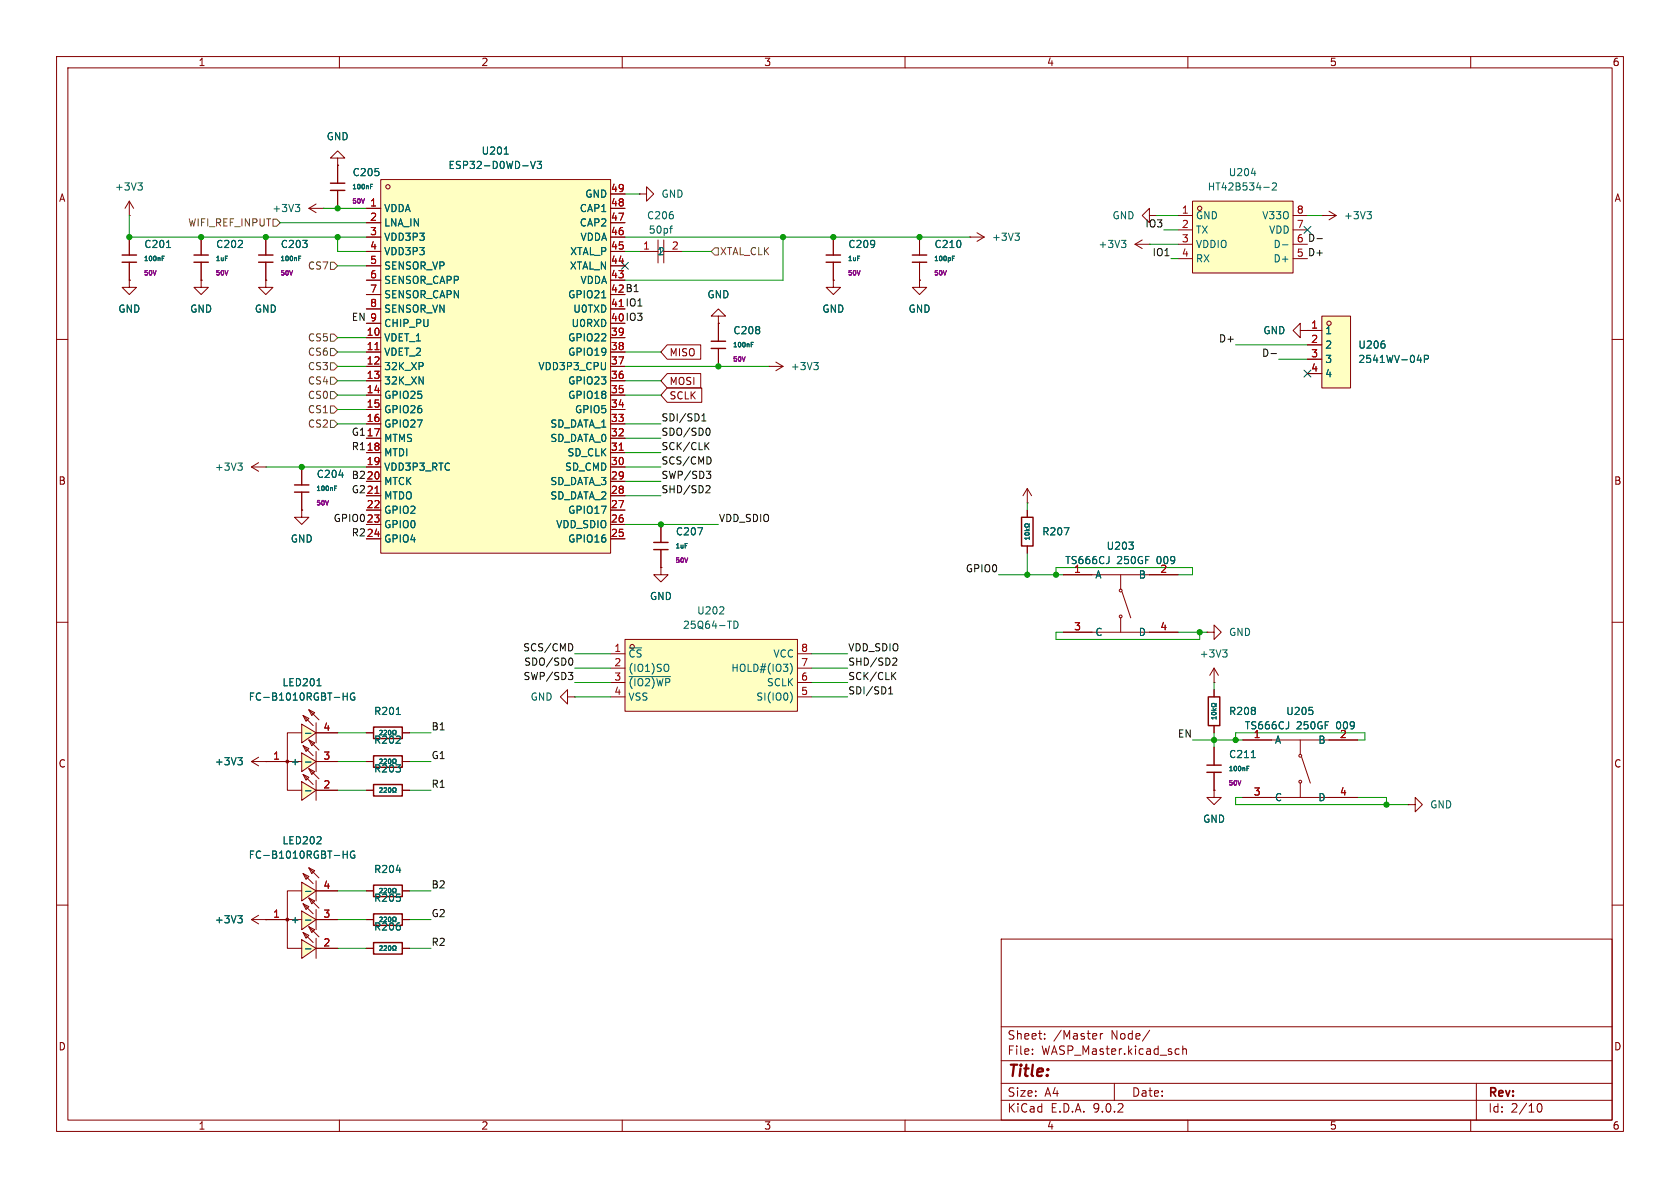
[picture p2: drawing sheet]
<svg xmlns="http://www.w3.org/2000/svg" width="297mm" height="210mm" viewBox="0 0 297 210" stroke-linecap="round" stroke-linejoin="round" font-family="sans-serif">
<g fill="none" stroke="#840000" stroke-width=".18">
<path d="M10 10h277v190h-277zM12 12h273v186h-273zM60 10v2M110 10v2M160 10v2M210 10v2M260 10v2M22.9 38.1h.1M22.9 35.6v2.5M22.9 35.6l-.8 1.2M22.9 35.6l.7 1.2M54.6 36.8l1.3 .8"/>
<path d="M54.6 36.8h2.5M55.9 36.1l-1.3 .7M57.1 36.8h.1M59.7 29.2v3.2M59.7 33.7v3.1M203.2 38.1v-1.3l-1.3 1.3 1.3 1.3v-1.3h1.3M204.5 38.1h.1M233.7 38.1h.1M233.7 38.1h2.5M234.9 37.3l1.3 .8M236.2 38.1l-1.3 .8M22.9 41.9v3.2"/>
<path d="M22.9 46.4v3.1M147.3 49.5v1.3h1.3l-1.3 1.3-1.3-1.3h1.3M147.3 49.5h.1M147.3 41.9v3.2M147.3 46.4v3.1M200.7 43.2l1.2 .7M200.7 43.2h2.5M201.9 42.4l-1.2 .8M203.2 43.2h.1M10 60h2M135.9 64.8h.1M135.9 64.8h2.5"/>
<path d="M137.2 64l1.2 .8M138.4 64.8l-1.2 .7M285 60h2M44.4 82.6l1.3 .7M44.4 82.6h2.6M45.7 81.8l-1.3 .8M47 82.6h.1M10 110h2M285 110h2M10 160h2M177 166h108v32h-108zM285 160h2"/>
<path d="M60 198v2M110 198v2M160 198v2M177 194.5h108M177 191.5h108M177 187.5h108M177 181.5h108M182.5 186.3v.1M182.5 185.5v.1M184.7 183.6v.1M184.7 182.8v.1M194.5 182.7v1"/>
<path d="M195 182.7l-.3 .1-.2 .2M197 191.5v3M203.2 182.1l-1.2 2M208 185.4l.5 .1M208.5 186.3l-.5 .1M209.1 185.5l.2-.1 .4 .1v.9M209.1 184.9v1.5M210 198v2M260 198v2M261 191.5v6.5M271.7 195.7l.2-.5 .2-.1a.81 .81 0 0 1 .6 .6 .81 .81 0 0 1-.3 .8h-.4l-.3-.5"/>
</g>
<path d="M58.4 32.4h2.6M58.4 33.7h2.6M21.6 45.1h2.5M21.6 46.4h2.5M146 45.1h2.6M146 46.4h2.6" fill="none" stroke="#840000" stroke-width=".25"/>
<g fill="none" stroke="#006464" stroke-width=".18">
<path d="M24.4 32.3h.8l-.5 .5M24.9 32.8l.3 .3v.3l-.3 .2M52.2 36.1h.8l-.4 .5M52.7 36.6l.3 .3v.3l-.3 .2M65.5 33h.3M65.5 32.6h.4M241.7 37.4h.7l-.4 .5M242.2 37.9l.2 .2v.3l-.2 .3M28.7 45.7h.2M28.7 45.3h.4M29.4 43.8h.8M198.3 42.5h.7l-.4 .5"/>
<path d="M198.8 43l.2 .2v.3l-.2 .3M143.9 64.1h.7l-.4 .5M144.4 64.6l.2 .2v.3l-.2 .2M42 81.9h.8l-.4 .4M42.6 82.3l.2 .3v.3l-.2 .2"/>
</g>
<path d="M210.8 35.6h17.8v12.7h-17.8z" fill="#ffffc2"/>
<g fill="none" stroke="#840000" stroke-width=".18">
<path d="M59.7 27.9h1.3l-1.3-1.2-1.3 1.2h1.3v1.3M59.7 29.2h.1M208.3 38.1h2.5M210.8 35.6h17.8v12.7h-17.8zM228.6 38.1h2.5M22.9 49.5v1.3h1.2l-1.2 1.3-1.3-1.3h1.3M22.9 49.5h.1M35.6 49.5v1.3h1.2l-1.2 1.3-1.3-1.3h1.3M35.6 49.5h.1M35.6 41.9v3.2M35.6 46.4v3.1M127 55.9h1.3l-1.3-1.3-1.3 1.3h1.3v1.3"/>
<path d="M127 57.2h.1M127 57.2v3.1M162.6 49.5v1.3h1.2l-1.2 1.3-1.3-1.3h1.3M162.6 49.5h.1M162.6 41.9v3.2M162.6 46.4v3.1M171.4 41.9h.1M171.4 41.9h2.6M172.7 41.1l1.3 .8M174 41.9l-1.3 .8M208.3 40.6h2.5M208.3 43.2h2.5"/>
<path d="M208.3 45.7h2.5M228.6 40.6h2.5M228.6 43.2h2.5M228.6 45.7h2.5M127 61.6v3.2M181.6 90.2v1.2M181.6 96.5v1.3M214.6 118.1l-.7 1.3M214.6 118.1l.8 1.3M214.6 118.1v2.6M44.4 134.6l1.3 .8M44.4 134.6h2.6"/>
<path d="M45.7 133.9l-1.3 .7M47 134.6h.1M214.6 139.7v1.3h1.3l-1.3 1.2-1.2-1.2h1.2M214.6 139.7h.1M214.6 120.7h.1M219.7 130.8h20.3M229.9 130.8v2.6M229.9 138.4v2.6M230.1 133.9l1.6 4.5M64.8 157.5h1.2M71.1 157.5h1.3M219.7 141h20.3"/>
<path d="M64.8 167.6h1.2M64.8 162.6h1.2M71.1 167.6h1.3M71.1 162.6h1.3"/>
<circle cx="212.1" cy="36.8" r=".38"/>
<circle cx="229.9" cy="133.6" r=".25"/>
<circle cx="229.9" cy="138.2" r=".25"/>
</g>
<g fill="none" stroke="#006464" stroke-width=".18">
<path d="M221.2 30.6h.8M223.4 33.1h1M224.9 32.5l.5-.2 .3 .4-.8 .9h.8M168.4 45.7h.2M168.4 45.3h.4M179.4 41.2h.8l-.4 .5M180 41.7l.2 .2v.3l-.2 .3M226.7 43.3h1M132.8 60.9h.3M132.8 60.5h.4M181.2 93.8h.8M181.2 94.3a.39 .39 0 0 1 .5-.2 .39 .39 0 0 1 .2 .4 .39 .39 0 0 1-.4 .2 .39 .39 0 0 1-.3-.4z"/>
<path d="M181.4 93.5l.3 .3M182 92.6v.2h-.2a.34 .34 0 0 0-.4-.2 .34 .34 0 0 0-.2 .5l.4 .1 .4-.2v.2M182 94.9v.5M182 95.1h-.8l.2 .3M182 93.5l-.3 .2M188.1 93.3h.9l-.6 1.3M216.1 114.9h.8l-.4 .5M216.7 115.4l.2 .2v.3l-.2 .2M42 133.9h.8l-.4 .5M42.6 134.4l.2 .3v.3l-.2 .2M232 125.6v.6M67.1 157.1l.3-.1 .2 .3-.5 .5"/>
<path d="M67.9 157.1l.3-.1 .2 .3-.5 .5M68.7 157.8a.38 .38 0 0 1-.1-.5 .38 .38 0 0 1 .4-.2l.1 .2-.1 .5M69.6 157.8v-.1a.34 .34 0 0 1-.2-.5 .34 .34 0 0 1 .5-.1l.1 .4-.2 .3M70.1 153.8h.7M67.1 162.2l.3-.1 .2 .3-.5 .5M67.1 167.3l.3-.1 .2 .2-.5 .6h.5M67.9 162.2l.3-.1 .2 .3-.5 .5M67.9 167.3l.3-.1 .2 .2-.5 .6h.5M68.7 162.8a.38 .38 0 0 1-.1-.4 .38 .38 0 0 1 .4-.2l.1 .2-.1 .4M68.7 167.3l.1-.1a.39 .39 0 0 1 .3 .4 .39 .39 0 0 1-.3 .4l-.1-.3zM69.4 168h.2v-.2a.34 .34 0 0 1-.2-.4 .34 .34 0 0 1 .5-.2l.1 .4-.2 .4h.2M69.6 162.9v-.1a.34 .34 0 0 1-.2-.5 .34 .34 0 0 1 .5-.1l.1 .3-.2 .4"/>
</g>
<path d="M34.3 45.1h2.5M34.3 46.4h2.5M161.3 45.1h2.5M161.3 46.4h2.5M125.7 60.3h2.6M125.7 61.6h2.6M180.6 91.4h2v5.1h-2zM66 156.5h5.1v2h-5.1zM66 166.6h5.1v2.1h-5.1zM66 161.5h5.1v2.1h-5.1z" fill="none" stroke="#840000" stroke-width=".25"/>
<g fill="#ffffc2">
<path d="M53.3 156l2.6 1.5-2.6 1.8z"/>
<path d="M53.3 161l2.6 1.6-2.6 1.7z"/>
<path d="M53.3 166.1l2.6 1.5-2.6 1.8z"/>
<path d="M53.6 154.4l1 .5-.5 .6z"/>
<path d="M53.6 159.8l1 .5-.5 .5z"/>
<path d="M53.6 164.9l1 .5-.5 .5z"/>
<path d="M54.6 153.4l1 .5-.5 .5z"/>
<path d="M54.6 158.8l1 .5-.5 .5z"/>
<path d="M54.6 163.8l1 .5-.5 .6z"/>
</g>
<g fill="none" stroke="#840000" stroke-width=".18">
<path d="M47 49.5v1.3h1.3l-1.3 1.3-1.3-1.3h1.3M47 49.5h.1M213.4 111.8h1.2v-1.3l1.3 1.3-1.3 1.2v-1.2M213.4 111.8h.1M53.3 156l2.6 1.5-2.6 1.8zM53.3 157.5h-2.5v10.1h2.5M53.6 154.4l1 .5-.5 .6zM53.6 159.8l1 .5-.5 .5zM53.6 154.4l1.8 1.8M53.6 159.8l1.8 1.7M54.6 153.4l1 .5-.5 .5zM54.6 158.8l1 .5-.5 .5z"/>
<path d="M54.6 153.4l1.8 1.8M54.6 158.8l1.8 1.7M55.9 155.7v3.6M55.9 157.5h3.8M248.9 142.2h1.3v-1.2l1.3 1.2-1.3 1.3v-1.3M248.9 142.2h.1M44.4 162.6h8.9M44.4 162.6l1.3 .7M45.7 161.8l-1.3 .8M47 162.6h.1M53.3 161l2.6 1.6-2.6 1.7zM53.3 166.1l2.6 1.5-2.6 1.8z"/>
<path d="M53.6 164.9l1 .5-.5 .5zM53.6 164.9l1.8 1.7M54.6 163.8l1 .5-.5 .6zM54.6 163.8l1.8 1.8M55.9 162.6h3.8M55.9 160.8v3.5M55.9 165.9v3.5M55.9 167.6h3.8"/>
<circle cx="50.8" cy="162.6" r=".25"/>
</g>
<path d="M54 157.6h1M56 149.2h.8M56.7 148v.4M60.7 150.4v1.3M60.7 151h.7M61.4 150.4v1.3M62.7 150.5a.59 .59 0 0 0-.8 .6 .59 .59 0 0 0 .8 .5v-.4h-.2M42 161.9h.8l-.4 .5M42.6 162.4l.2 .2v.3l-.2 .2M54 162.7h1M54 167.7h1" fill="none" stroke="#006464" stroke-width=".18"/>
<path d="M67.3 31.8h40.6v66h-40.6z" fill="#ffffc2"/>
<g fill="none" stroke="#840000" stroke-width=".18">
<path d="M64.8 36.8h2.5M64.8 39.4h2.5M67.3 31.8h40.6v66h-40.6zM107.9 36.8h2.6M107.9 39.4h2.6M107.9 34.3h2.6M113 34.3h1.3v-1.3l1.3 1.3-1.3 1.3v-1.3M113 34.3h.1M47 41.9v3.2M47 46.4v3.1M64.8 41.9h2.5M64.8 44.5h2.5"/>
<path d="M64.8 47h2.5M64.8 49.5h2.5M64.8 52.1h2.5M64.8 54.6h2.5M64.8 57.2h2.5M64.8 59.7h2.5M107.9 41.9h2.6M107.9 44.5h2.6M107.9 47h2.6M107.9 49.5h2.6M107.9 59.7h2.6M113 44.5h3.3"/>
<path d="M116.3 42.4v4.1M117.4 44.5h3.2M117.4 42.4v4.1M64.8 62.2h2.5M64.8 64.8h2.5M64.8 67.3h2.5M64.8 69.9h2.5M64.8 72.4h2.5M64.8 74.9h2.5M64.8 77.5h2.5M107.9 62.2h2.6M107.9 64.8h2.6"/>
<path d="M107.9 67.3h2.6M107.9 69.9h2.6M107.9 72.4h2.6M107.9 74.9h2.6M107.9 77.5h2.6M64.8 80h2.5M64.8 82.6h2.5M64.8 85.1h2.5M64.8 87.6h2.5M64.8 90.2h2.5M64.8 92.7h2.5M64.8 95.3h2.5"/>
<path d="M107.9 80h2.6M107.9 82.6h2.6M107.9 85.1h2.6M107.9 87.6h2.6M107.9 90.2h2.6M107.9 92.7h2.6M107.9 95.3h2.6M64.8 129.5h1.2M64.8 134.6h1.2M71.1 129.5h1.3M71.1 134.6h1.3M100.3 123.2v-1.3l-1.2 1.3 1.2 1.3v-1.3h1.3"/>
<path d="M101.6 123.2h.1"/>
<circle cx="68.6" cy="33" r=".38"/>
</g>
<path d="M66.3 61.8h.7M109.5 79.6h.7M66.3 87.2h.7" fill="none" stroke="#a90000" stroke-width=".18"/>
<g fill="none" stroke="#006464" stroke-width=".18">
<path d="M89.1 27.2h.8M93.8 28.5l.4 1.3 .4-1.3M94.9 28.5h.8l-.4 .5 .4 .1v.6l-.2 .1-.6-.1M118.9 39.9l-.3 .1M52.8 45.7h.3M52.8 45.3h.4M106.4 52.6h.7M118.4 40.4h.5M67.1 129.2l.3-.1 .2 .2-.5 .6M67.1 134.3l.3-.1 .2 .2-.5 .6M67.9 129.2l.3-.1 .2 .2-.5 .6M67.9 134.3l.3-.1 .2 .2-.5 .6"/>
<path d="M68.7 129.8a.38 .38 0 0 1-.1-.4 .38 .38 0 0 1 .4-.3l.1 .3-.1 .4M68.7 134.9a.38 .38 0 0 1-.1-.4 .38 .38 0 0 1 .4-.3l.1 .3-.1 .4M69.6 129.9v-.2a.34 .34 0 0 1-.2-.4 .34 .34 0 0 1 .5-.2l.1 .4-.2 .4M69.6 135v-.2a.34 .34 0 0 1-.2-.4 .34 .34 0 0 1 .5-.2l.1 .4-.2 .4M70.1 126.3h.7"/>
</g>
<path d="M45.7 45.1h2.6M45.7 46.4h2.6M66 128.5h5.1v2.1h-5.1zM66 133.6h5.1v2h-5.1z" fill="none" stroke="#840000" stroke-width=".25"/>
<g fill="#ffffc2">
<path d="M53.3 128l2.6 1.5-2.6 1.8z"/>
<path d="M53.3 133.1l2.6 1.5-2.6 1.8z"/>
<path d="M53.3 138.2l2.6 1.5-2.6 1.8z"/>
<path d="M53.6 126.5l1 .5-.5 .5z"/>
<path d="M53.6 131.8l1 .5-.5 .5z"/>
<path d="M53.6 136.9l1 .5-.5 .5z"/>
<path d="M54.6 125.5l1 .5-.5 .5z"/>
<path d="M54.6 130.8l1 .5-.5 .5z"/>
<path d="M54.6 135.9l1 .5-.5 .5z"/>
</g>
<g fill="none" stroke="#840000" stroke-width=".18">
<path d="M229.9 58.4v-1.2l-1.3 1.2 1.3 1.3v-1.3h1.2M231.1 58.4h.1M53.3 90.2v1.2h1.3l-1.3 1.3-1.2-1.3h1.2M53.3 90.2h.1M53.3 82.6v3.1M53.3 87v3.2M116.8 92.7v3.2M116.8 97.2v3.1M116.8 100.3v1.3h1.3l-1.3 1.3-1.2-1.3h1.2M116.8 100.3h.1M47 134.6h6.3M53.3 128l2.6 1.5-2.6 1.8z"/>
<path d="M53.3 129.5h-2.5v10.2h2.5M53.3 133.1l2.6 1.5-2.6 1.8zM53.3 138.2l2.6 1.5-2.6 1.8zM53.6 126.5l1 .5-.5 .5zM53.6 131.8l1 .5-.5 .5zM53.6 136.9l1 .5-.5 .5zM53.6 126.5l1.8 1.8M53.6 131.8l1.8 1.8M53.6 136.9l1.8 1.8M54.6 125.5l1 .5-.5 .5zM54.6 130.8l1 .5-.5 .5zM54.6 135.9l1 .5-.5 .5z"/>
<path d="M54.6 125.5l1.8 1.8M54.6 130.8l1.8 1.8M54.6 135.9l1.8 1.8M55.9 134.6h3.8M55.9 127.8v3.5M55.9 132.8v3.6M55.9 137.9v3.6M55.9 129.5h3.8M55.9 139.7h3.8M64.8 139.7h1.2M71.1 139.7h1.3"/>
<circle cx="50.8" cy="134.6" r=".25"/>
</g>
<g fill="none" stroke="#006464" stroke-width=".18">
<path d="M59.1 86.3h.3M59.1 85.9h.4M59.9 84h.8M123.4 93.3h.8l-.5 1.3M54 129.6h1M54 134.7h1M54 139.8h1M56 121.2h.8M60.7 122.5v1.3M60.7 123.1h.7M61.4 122.5v1.3M62.7 122.6a.59 .59 0 0 0-.8 .5 .59 .59 0 0 0 .8 .6v-.5h-.2"/>
<path d="M67.1 139.3h.3l.2 .2-.5 .6h.5M67.9 139.3h.3l.2 .2-.5 .6h.5M68.7 139.3h.1a.39 .39 0 0 1 .3 .4 .39 .39 0 0 1-.3 .3l-.1-.2zM69.4 140.1h.2v-.2a.34 .34 0 0 1-.2-.5 .34 .34 0 0 1 .5-.1l.1 .4-.2 .4h.2"/>
</g>
<path d="M52.1 85.7h2.5M52.1 87h2.5M115.6 95.9h2.5M115.6 97.2h2.5M66 138.7h5.1v2h-5.1z" fill="none" stroke="#840000" stroke-width=".25"/>
<path d="M233.7 55.9h5.1v12.7h-5.1z" fill="#ffffc2"/>
<g fill="none" stroke="#840000" stroke-width=".18">
<path d="M231.1 58.4h2.6M233.7 55.9h5.1v12.7h-5.1zM231.1 61h2.6M231.1 63.5h2.6M231.1 66h2.6M214.6 132.1v3.2M214.6 136.5v3.2"/>
<circle cx="235" cy="57.2" r=".38"/>
</g>
<path d="M244.8 60.9v.5M250.5 63.7h.8M251.1 63.2v.9M251.8 63.5l.6-.1 .1-.2v-.3l-.7-.1v1.3M220.4 135.8h.3M220.4 135.5h.4M221.2 133.9h.7" fill="none" stroke="#006464" stroke-width=".18"/>
<path d="M213.4 135.3h2.5M213.4 136.5h2.5" fill="none" stroke="#840000" stroke-width=".25"/>
<path d="M110.5 113h30.5v12.7h-30.5z" fill="#ffffc2"/>
<g fill="none" stroke="#840000" stroke-width=".18">
<path d="M59.7 29.2h.1M59.7 29.2v3.2M59.7 33.7v3.1M64.8 36.8h2.5M64.8 39.4h2.5M107.9 36.8h2.6M107.9 39.4h2.6M107.9 34.3h2.6M22.9 49.5h.1M22.9 41.9v3.2M22.9 46.4v3.1M35.6 49.5h.1"/>
<path d="M35.6 41.9v3.2M35.6 46.4v3.1M47 49.5h.1M47 41.9v3.2M47 46.4v3.1M64.8 41.9h2.5M64.8 44.5h2.5M64.8 47h2.5M64.8 49.5h2.5M64.8 52.1h2.5M64.8 54.6h2.5M64.8 57.2h2.5"/>
<path d="M64.8 59.7h2.5M107.9 41.9h2.6M107.9 44.5h2.6M107.9 47h2.6M107.9 49.5h2.6M107.9 59.7h2.6M127 57.2h.1M127 57.2v3.1M147.3 49.5h.1M147.3 41.9v3.2M147.3 46.4v3.1M162.6 49.5h.1"/>
<path d="M162.6 41.9v3.2M162.6 46.4v3.1M231.1 58.4h.1M231.1 58.4h2.6M64.8 62.2h2.5M64.8 64.8h2.5M64.8 67.3h2.5M64.8 69.9h2.5M64.8 72.4h2.5M64.8 74.9h2.5M64.8 77.5h2.5M107.9 62.2h2.6"/>
<path d="M107.9 64.8h2.6M107.9 67.3h2.6M107.9 69.9h2.6M107.9 72.4h2.6M107.9 74.9h2.6M107.9 77.5h2.6M118 61h5.9v2.5h-5.9l-1.2-1.3zM118 66h5.9v2.6h-5.9l-1.2-1.3zM118 68.6h6.1v2.5h-6.1l-1.2-1.2zM127 61.6v3.2M231.1 61h2.6M231.1 63.5h2.6"/>
<path d="M231.1 66h2.6M53.3 90.2h.1M53.3 82.6v3.1M53.3 87v3.2M64.8 80h2.5M64.8 82.6h2.5M64.8 85.1h2.5M64.8 87.6h2.5M64.8 90.2h2.5M64.8 92.7h2.5M64.8 95.3h2.5M107.9 80h2.6"/>
<path d="M107.9 82.6h2.6M107.9 85.1h2.6M107.9 87.6h2.6M107.9 90.2h2.6M107.9 92.7h2.6M107.9 95.3h2.6M116.8 92.7v3.2M116.8 97.2v3.1M181.6 88.9h.1M181.6 86.4l-.8 1.2M181.6 86.4l.8 1.2M181.6 86.4v2.5"/>
<path d="M181.6 90.2v1.2M181.6 96.5v1.3M107.9 115.6h2.6M107.9 118.1h2.6M110.5 113h30.5v12.7h-30.5zM116.8 100.3h.1M141 115.6h2.5M141 118.1h2.5M188 101.6h20.3M188 111.8h20.3M198.1 101.6v2.5M198.1 109.2v2.6"/>
<path d="M198.4 104.7l1.5 4.5M47 134.6h.1M47 134.6h3.8M55.9 129.5h3.8M55.9 134.6h3.8M55.9 139.7h3.8M64.8 129.5h1.2M64.8 134.6h1.2M64.8 139.7h1.2M71.1 129.5h1.3M71.1 134.6h1.3M71.1 139.7h1.3"/>
<path d="M107.9 120.7h2.6M107.9 123.2h2.6M141 120.7h2.5M141 123.2h2.5M214.6 139.7h.1M214.6 121.9v1.3M214.6 128.3v1.2M214.6 132.1v3.2M214.6 136.5v3.2M219.7 130.8h5.1M234.9 130.8h5.1M55.9 157.5h3.8"/>
<path d="M64.8 157.5h1.2M71.1 157.5h1.3M219.7 141h5.1M234.9 141h5.1M47 162.6h.1M47 162.6h3.8M55.9 167.6h3.8M55.9 162.6h3.8M64.8 167.6h1.2M64.8 162.6h1.2M71.1 167.6h1.3M71.1 162.6h1.3"/>
<circle cx="111.8" cy="114.3" r=".38"/>
<circle cx="198.1" cy="104.4" r=".25"/>
<circle cx="198.1" cy="109" r=".25"/>
</g>
<g fill="none" stroke="#006464" stroke-width=".18">
<path d="M65.5 33h.3M65.5 32.6h.4M89.1 27.2h.8M93.8 28.5l.4 1.3 .4-1.3M94.9 28.5h.8l-.4 .5 .4 .1v.6l-.2 .1-.6-.1M28.7 45.7h.2M28.7 45.3h.4M29.4 43.8h.8M52.8 45.7h.3M52.8 45.3h.4M106.4 52.6h.7M168.4 45.7h.2"/>
<path d="M168.4 45.3h.4M132.8 60.9h.3M132.8 60.5h.4M244.8 60.9v.5M250.5 63.7h.8M251.1 63.2v.9M251.8 63.5l.6-.1 .1-.2v-.3l-.7-.1v1.3M59.1 86.3h.3M59.1 85.9h.4M59.9 84h.8M123.4 93.3h.8l-.5 1.3M181.2 93.8h.8"/>
<path d="M181.2 94.3a.39 .39 0 0 1 .5-.2 .39 .39 0 0 1 .2 .4 .39 .39 0 0 1-.4 .2 .39 .39 0 0 1-.3-.4zM181.4 93.5l.3 .3M182 92.6v.2h-.2a.34 .34 0 0 0-.4-.2 .34 .34 0 0 0-.2 .5l.4 .1 .4-.2v.2M182 94.9v.5M182 95.1h-.8l.2 .3M182 93.5l-.3 .2M188.1 93.3h.9l-.6 1.3M199.6 95.8h.8l-.5 .5M200.3 96.4v.6M111.2 119.6h7.3M118.1 117.5a.9 .9 0 0 1 0 1.1M127.2 108.5h.8"/>
<path d="M127.9 107.4v.4M129.8 109.8a.64 .64 0 0 1 .7 .6 .64 .64 0 0 1-.7 .7zM139.7 117.2a1.46 1.46 0 0 1 0 2M42 133.9h.8l-.4 .5M42.6 134.4l.2 .3v.3l-.2 .2M54 129.6h1M54 134.7h1M54 139.8h1M56 121.2h.8M60.7 122.5v1.3M60.7 123.1h.7M61.4 122.5v1.3"/>
<path d="M62.7 122.6a.59 .59 0 0 0-.8 .5 .59 .59 0 0 0 .8 .6v-.5h-.2M67.1 129.2l.3-.1 .2 .2-.5 .6M67.1 134.3l.3-.1 .2 .2-.5 .6M67.1 139.3h.3l.2 .2-.5 .6h.5M67.9 129.2l.3-.1 .2 .2-.5 .6M67.9 134.3l.3-.1 .2 .2-.5 .6M67.9 139.3h.3l.2 .2-.5 .6h.5M68.7 129.8a.38 .38 0 0 1-.1-.4 .38 .38 0 0 1 .4-.3l.1 .3-.1 .4M68.7 134.9a.38 .38 0 0 1-.1-.4 .38 .38 0 0 1 .4-.3l.1 .3-.1 .4M68.7 139.3h.1a.39 .39 0 0 1 .3 .4 .39 .39 0 0 1-.3 .3l-.1-.2zM69.6 129.9v-.2a.34 .34 0 0 1-.2-.4 .34 .34 0 0 1 .5-.2l.1 .4-.2 .4M69.6 135v-.2a.34 .34 0 0 1-.2-.4 .34 .34 0 0 1 .5-.2l.1 .4-.2 .4"/>
<path d="M70.1 126.3h.7M139.8 122.4a1.49 1.49 0 0 1 0 1.8M214.2 125.6h.8M214.2 126a.39 .39 0 0 1 .5-.2 .39 .39 0 0 1 .3 .4 .39 .39 0 0 1-.5 .2 .39 .39 0 0 1-.3-.4zM214.5 125.3l.3 .3M215 124.3v.2h-.2a.34 .34 0 0 0-.4-.1 .34 .34 0 0 0-.2 .4l.4 .1 .4-.1v.1M215 126.7v.4M215 126.9h-.8l.2 .2M215 125.3l-.3 .2M220.4 135.8h.3M220.4 135.5h.4M221.2 133.9h.7"/>
<path d="M232 125.6v.6M54 157.6h1M56 149.2h.8M56.7 148v.4M60.7 150.4v1.3M60.7 151h.7M61.4 150.4v1.3M62.7 150.5a.59 .59 0 0 0-.8 .6 .59 .59 0 0 0 .8 .5v-.4h-.2M67.1 157.1l.3-.1 .2 .3-.5 .5M67.9 157.1l.3-.1 .2 .3-.5 .5M68.7 157.8a.38 .38 0 0 1-.1-.5 .38 .38 0 0 1 .4-.2l.1 .2-.1 .5M69.4 140.1h.2v-.2a.34 .34 0 0 1-.2-.5 .34 .34 0 0 1 .5-.1l.1 .4-.2 .4h.2"/>
<path d="M69.6 157.8v-.1a.34 .34 0 0 1-.2-.5 .34 .34 0 0 1 .5-.1l.1 .4-.2 .3M70.1 153.8h.7M42 161.9h.8l-.4 .5M42.6 162.4l.2 .2v.3l-.2 .2M54 162.7h1M54 167.7h1M67.1 162.2l.3-.1 .2 .3-.5 .5M67.1 167.3l.3-.1 .2 .2-.5 .6h.5M67.9 162.2l.3-.1 .2 .3-.5 .5M67.9 167.3l.3-.1 .2 .2-.5 .6h.5M68.7 162.8a.38 .38 0 0 1-.1-.4 .38 .38 0 0 1 .4-.2l.1 .2-.1 .4M68.7 167.3l.1-.1a.39 .39 0 0 1 .3 .4 .39 .39 0 0 1-.3 .4l-.1-.3z"/>
<path d="M69.4 168h.2v-.2a.34 .34 0 0 1-.2-.4 .34 .34 0 0 1 .5-.2l.1 .4-.2 .4h.2M69.6 162.9v-.1a.34 .34 0 0 1-.2-.5 .34 .34 0 0 1 .5-.1l.1 .3-.2 .4"/>
</g>
<path d="M213.6 123.2h2v5.1h-2z" fill="none" stroke="#840000" stroke-width=".25"/>
<path d="M48.3 38.7h.6l.6 .7-.6 .6h-.6zM58.4 46.4h.7l.6 .6-.6 .6h-.7zM58.4 59.1h.7l.6 .6-.6 .6h-.7zM126.4 43.8h.6v1.3h-.6l-.7-.6zM58.4 69.2h.7l.6 .7-.6 .6h-.7zM58.4 64.1h.7l.6 .7-.6 .6h-.7zM58.4 66.7h.7l.6 .6-.6 .6h-.7zM58.4 74.3h.7l.6 .6-.6 .7h-.7zM58.4 61.6h.7l.6 .6-.6 .7h-.7zM58.4 71.8h.7l.6 .6-.6 .6h-.7z" fill="none" stroke="#725600" stroke-width=".18"/>
<g fill="none" stroke="#0f0f0f" stroke-width=".18">
<path d="M232.8 42.2h1M124.1 74.4h.7M124.1 73.5l.3-.4v1.3M124.8 78.8l.5 .7M125.1 75.7a.68 .68 0 0 1 .4 .6 .68 .68 0 0 1-.4 .7M125.3 78.2l-.7 .8M224.7 62.5h1M124.9 83.3h.7l-.4 .5 .4 .1v.4l-.2 .3h-.4M125 85.8l.4 .1 .1 .3-.8 .9h.8M125.5 80.8l.2 .5-.2 .7M100.5 118.9h.8l-.5 .5 .4 .1 .1 .4-.3 .2h-.3M100.8 116.3a.68 .68 0 0 1 .5 .7 .68 .68 0 0 1-.5 .6"/>
<path d="M101 113.8l.3 .5-.3 .7M157.8 119.4l.6 .7M158 116.3l.4 .1 .1 .3-.7 .9h.7M158.4 118.9l-.8 .7M157.1 122.7h.7M157.1 121.8l.4-.4v1.3"/>
</g>
<g fill="none" stroke="#009600" stroke-width=".18">
<path d="M22.9 38.1v3.8h41.9M49.5 39.4h15.3M57.1 36.8h7.7M110.5 34.3h2.5M204.5 38.1h3.8M231.1 38.1h2.6M59.7 41.9v2.6h5.1M59.7 59.7h5.1M59.7 47h5.1M110.5 41.9h60.9M110.5 44.5h2.5M120.6 44.5h5.1"/>
<path d="M138.4 41.9v7.6h-27.9M203.2 43.2h5.1M205.7 40.6h2.6M207 45.7h1.3M59.7 64.8h5.1M59.7 67.3h5.1M59.7 69.9h5.1M59.7 62.2h5.1M59.7 74.9h5.1M59.7 72.4h5.1M110.5 64.8h25.4M110.5 67.3h6.3"/>
<path d="M110.5 77.5h6.3M110.5 69.9h6.3M110.5 62.2h6.3M110.5 74.9h6.3M218.4 61h12.7M226.1 63.5h5M47 82.6h17.8M110.5 82.6h6.3M110.5 80h6.3M110.5 85.1h6.3M110.5 92.7h16.5M110.5 87.6h6.3"/>
<path d="M181.6 88.9v1.3M181.6 97.8v3.8M101.6 115.6h6.3M101.6 118.1h6.3M143.5 115.6h6.4M143.5 118.1h6.4M176.5 101.6h11.5M186.7 101.6v-1.3h24.1v1.3h-2.5M188 111.8h-1.3v1.2h25.4v-1.2M208.3 111.8h5.1M59.7 129.5h5.1M59.7 139.7h5.1"/>
<path d="M59.7 134.6h5.1M72.4 129.5h3.8M72.4 139.7h3.8M72.4 134.6h3.8M101.6 120.7h6.3M101.6 123.2h6.3M143.5 120.7h6.4M143.5 123.2h6.4M210.8 130.8h8.9M214.6 120.7v1.2M214.6 129.5v2.6M218.4 130.8v-1.3h22.9v1.3h-1.3"/>
<path d="M59.7 157.5h5.1M72.4 157.5h3.8M219.7 141h-1.3v1.2h30.5M240 141h5.1v1.2M59.7 167.6h5.1M59.7 162.6h5.1M72.4 167.6h3.8M72.4 162.6h3.8"/>
</g>
<path d="M109.9 46.4l1.2 1.2M111.1 46.4l-1.2 1.2M230.5 40l1.2 1.2M231.7 40l-1.2 1.2M230.5 65.4l1.2 1.2M231.7 65.4l-1.2 1.2" fill="none" stroke="#000084" stroke-width=".18"/>
<path d="M66.3 61.8h.7M109.5 79.6h.7M66.3 87.2h.7" fill="none" stroke="#a90000" stroke-width=".18"/>
<g fill="#009600" stroke="#009600" stroke-width=".18">
<circle cx="138.4" cy="41.9" r=".46"/>
<circle cx="147.3" cy="41.9" r=".46"/>
<circle cx="162.6" cy="41.9" r=".46"/>
<circle cx="218.4" cy="130.8" r=".46"/>
<circle cx="35.6" cy="41.9" r=".46"/>
<circle cx="47" cy="41.9" r=".46"/>
<circle cx="59.7" cy="36.8" r=".46"/>
<circle cx="59.7" cy="41.9" r=".46"/>
<circle cx="22.9" cy="41.9" r=".46"/>
<circle cx="214.6" cy="130.8" r=".46"/>
<circle cx="245.1" cy="142.2" r=".46"/>
<circle cx="212.1" cy="111.8" r=".46"/>
<circle cx="127" cy="64.8" r=".46"/>
<circle cx="53.3" cy="82.6" r=".46"/>
<circle cx="186.7" cy="101.6" r=".46"/>
<circle cx="116.8" cy="92.7" r=".46"/>
<circle cx="181.6" cy="101.6" r=".46"/>
</g>
<text font-size="2.8" fill="#840000" x="178" y="190.9">Title:</text>
<g font-size="2.1" fill="#840000">
<text x="178" y="184">Sheet:</text>
<text x="186.2" y="184">/Master</text>
<text x="196.5" y="184">Node/</text>
<text x="178" y="186.7">File:</text>
<text x="184.1" y="186.7">WASP_Master.kicad_sch</text>
<text x="178" y="196.9">KiCad</text>
<text x="178" y="194.1">Size:</text>
<text x="184.7" y="194.1">A4</text>
<text x="185.7" y="196.9">E.D.A.</text>
<text x="193.3" y="196.9">9.0.2</text>
<text x="200" y="194.1">Date:</text>
<text x="263" y="194.3">Rev:</text>
<text x="263" y="196.9">Id:</text>
<text x="267.1" y="196.9">2/10</text>
</g>
<g font-size="1.8" fill="#840000">
<text x="35" y="11.9">1</text>
<text x="85" y="11.9">2</text>
<text x="135" y="11.9">3</text>
<text x="185" y="11.9">4</text>
<text x="235" y="11.9">5</text>
<text x="285" y="11.9">6</text>
<text x="10.3" y="35.9">A</text>
<text x="285.3" y="35.9">A</text>
<text x="107.9" y="51.8">42 B1</text>
<text x="107.9" y="56.9">40 IO3</text>
<text x="118.3" y="63.2">MISO</text>
<text x="118.3" y="68.3">MOSI</text>
<text x="118.3" y="70.8">SCLK</text>
<text x="10.3" y="85.9">B</text>
<text x="285.3" y="85.9">B</text>
<text x="10.3" y="135.9">C</text>
<text x="285.3" y="135.9">C</text>
<text x="10.3" y="185.9">D</text>
<text x="285.3" y="185.9">D</text>
<text x="35" y="199.9">1</text>
<text x="85" y="199.9">2</text>
<text x="135" y="199.9">3</text>
<text x="185" y="199.9">4</text>
<text x="235" y="199.9">5</text>
<text x="285" y="199.9">6</text>
</g>
<g font-size="1.8" fill="#006464">
<text x="57.7" y="25">GND</text>
<text x="85" y="27.5">U201</text>
<text x="20.2" y="33.9">+3V3</text>
<text x="62.2" y="31.3">C205</text>
<text x="79.2" y="30.1">ESP32-D0WD-V3</text>
<text x="103.4" y="35.2">GND</text>
<text x="116.8" y="35.2">GND</text>
<text x="213.4" y="33.9">HT42B534-2</text>
<text x="217.1" y="31.3">U204</text>
<text x="48" y="37.7">+3V3</text>
<text x="67.8" y="37.7">VDDA</text>
<text x="67.8" y="40.2">LNA_IN</text>
<text x="102.4" y="37.7">CAP1</text>
<text x="102.4" y="40.2">CAP2</text>
<text x="114.3" y="39">C206</text>
<text x="114.6" y="41.5">50pf</text>
<text x="196.6" y="39">GND</text>
<text x="211.3" y="39">GND</text>
<text x="211.3" y="41.5">TX</text>
<text x="223.1" y="39">V33O</text>
<text x="224.3" y="41.5">VDD</text>
<text x="237.5" y="39">+3V3</text>
<text x="25.4" y="44">C201</text>
<text x="38.1" y="44">C202</text>
<text x="49.5" y="44">C203</text>
<text x="67.8" y="42.8">VDD3P3</text>
<text x="67.8" y="45.3">VDD3P3</text>
<text x="67.8" y="47.9">SENSOR_VP</text>
<text x="100.6" y="47.9">XTAL_N</text>
<text x="100.7" y="45.3">XTAL_P</text>
<text x="102.5" y="42.8">VDDA</text>
<text x="116.1" y="45.3">1</text>
<text x="149.9" y="44">C209</text>
<text x="165.1" y="44">C210</text>
<text x="175.3" y="42.8">+3V3</text>
<text x="194.1" y="44">+3V3</text>
<text x="211.3" y="44">VDDIO</text>
<text x="211.3" y="46.6">RX</text>
<text x="225" y="44">D-</text>
<text x="225" y="46.6">D+</text>
<text x="67.8" y="50.4">SENSOR_CAPP</text>
<text x="67.8" y="52.9">SENSOR_CAPN</text>
<text x="100.3" y="52.9">GPIO21</text>
<text x="102.5" y="50.4">VDDA</text>
<text x="125" y="52.9">GND</text>
<text x="20.8" y="55.5">GND</text>
<text x="33.5" y="55.5">GND</text>
<text x="45" y="55.5">GND</text>
<text x="67.8" y="55.5">SENSOR_VN</text>
<text x="67.8" y="58">CHIP_PU</text>
<text x="100.9" y="58">U0RXD</text>
<text x="101.3" y="55.5">U0TXD</text>
<text x="129.5" y="59.3">C208</text>
<text x="145.3" y="55.5">GND</text>
<text x="160.5" y="55.5">GND</text>
<text x="223.2" y="59.3">GND</text>
<text x="234.2" y="59.3">1</text>
<text x="67.8" y="60.6">VDET_1</text>
<text x="67.8" y="63.1">VDET_2</text>
<text x="67.8" y="65.6">32K_XP</text>
<text x="95.1" y="65.6">VDD3P3_CPU</text>
<text x="100.3" y="60.6">GPIO22</text>
<text x="100.3" y="63.1">GPIO19</text>
<text x="139.7" y="65.6">+3V3</text>
<text x="234.2" y="61.8">2</text>
<text x="234.2" y="64.4">3</text>
<text x="240" y="61.8">U206</text>
<text x="240" y="64.4">2541WV-04P</text>
<text x="67.8" y="68.2">32K_XN</text>
<text x="67.8" y="70.7">GPIO25</text>
<text x="100.3" y="68.2">GPIO23</text>
<text x="100.3" y="70.7">GPIO18</text>
<text x="234.2" y="66.9">4</text>
<text x="67.8" y="73.3">GPIO26</text>
<text x="67.8" y="75.8">GPIO27</text>
<text x="97.2" y="75.8">SD_DATA_1</text>
<text x="101.6" y="73.3">GPIO5</text>
<text x="37.9" y="83.4">+3V3</text>
<text x="67.8" y="78.3">MTMS</text>
<text x="67.8" y="80.9">MTDI</text>
<text x="67.8" y="83.4">VDD3P3_RTC</text>
<text x="97.2" y="78.3">SD_DATA_0</text>
<text x="99.8" y="83.4">SD_CMD</text>
<text x="100.2" y="80.9">SD_CLK</text>
<text x="55.9" y="84.7">C204</text>
<text x="67.8" y="86">MTCK</text>
<text x="67.8" y="88.5">MTDO</text>
<text x="97.2" y="86">SD_DATA_3</text>
<text x="97.2" y="88.5">SD_DATA_2</text>
<text x="67.8" y="91">GPIO2</text>
<text x="67.8" y="93.6">GPIO0</text>
<text x="98.2" y="93.6">VDD_SDIO</text>
<text x="100.3" y="91">GPIO17</text>
<text x="119.4" y="94.8">C207</text>
<text x="184.2" y="94.8">R207</text>
<text x="51.3" y="96.1">GND</text>
<text x="67.8" y="96.1">GPIO4</text>
<text x="100.3" y="96.1">GPIO16</text>
<text x="188.2" y="99.9">TS666CJ</text>
<text x="195.5" y="97.4">U203</text>
<text x="197.4" y="99.9">250GF</text>
<text x="204.6" y="99.9">009</text>
<text x="114.8" y="106.3">GND</text>
<text x="193.5" y="102.5">A</text>
<text x="201.2" y="102.5">B</text>
<text x="120.6" y="111.4">25Q64-TD</text>
<text x="123.1" y="108.8">U202</text>
<text x="193.5" y="112.6">C</text>
<text x="201.2" y="112.6">D</text>
<text x="217.2" y="112.6">GND</text>
<text x="111" y="116.4">~{CS}</text>
<text x="111" y="119">(IO1)SO</text>
<text x="129.2" y="119">HOLD#(IO3)</text>
<text x="136.6" y="116.4">VCC</text>
<text x="212" y="116.4">+3V3</text>
<text x="43.9" y="124.1">FC-B1010RGBT-HG</text>
<text x="49.8" y="121.5">LED201</text>
<text x="93.7" y="124.1">GND</text>
<text x="111" y="121.5">~{(IO2)WP}</text>
<text x="111" y="124.1">VSS</text>
<text x="133.6" y="124.1">SI(IO0)</text>
<text x="135.5" y="121.5">SCLK</text>
<text x="66" y="126.6">R201</text>
<text x="66" y="131.7">R202</text>
<text x="217.2" y="126.6">R208</text>
<text x="220" y="129.1">TS666CJ</text>
<text x="225.3" y="131.7">A</text>
<text x="227.3" y="126.6">U205</text>
<text x="229.2" y="129.1">250GF</text>
<text x="233" y="131.7">B</text>
<text x="236.3" y="129.1">009</text>
<text x="37.9" y="135.5">+3V3</text>
<text x="51.3" y="135.5">+</text>
<text x="66" y="136.8">R203</text>
<text x="217.2" y="134.2">C211</text>
<text x="225.3" y="141.8">C</text>
<text x="233" y="141.8">D</text>
<text x="252.7" y="143.1">GND</text>
<text x="49.8" y="149.5">LED202</text>
<text x="212.6" y="145.6">GND</text>
<text x="43.9" y="152">FC-B1010RGBT-HG</text>
<text x="66" y="154.5">R204</text>
<text x="66" y="159.6">R205</text>
<text x="37.9" y="163.4">+3V3</text>
<text x="51.3" y="163.4">+</text>
<text x="66" y="164.7">R206</text>
</g>
<g font-size="1.8" fill="#a90000">
<text x="107.9" y="34">49</text>
<text x="65.3" y="36.6">1</text>
<text x="65.3" y="39.1">2</text>
<text x="65.3" y="41.7">3</text>
<text x="107.9" y="36.6">48</text>
<text x="107.9" y="39.1">47</text>
<text x="107.9" y="41.7">46</text>
<text x="208.8" y="37.8">1</text>
<text x="208.8" y="40.4">2</text>
<text x="229.2" y="37.8">8</text>
<text x="229.2" y="40.4">7</text>
<text x="65.3" y="44.2">4</text>
<text x="65.3" y="46.7">5</text>
<text x="107.9" y="44.2">45</text>
<text x="107.9" y="46.7">44</text>
<text x="113.6" y="44.2">1</text>
<text x="118.7" y="44.2">2</text>
<text x="208.8" y="42.9">3</text>
<text x="208.8" y="45.5">4</text>
<text x="65.3" y="49.3">6</text>
<text x="65.3" y="51.8">7</text>
<text x="107.9" y="49.3">43</text>
<text x="107.9" y="51.8">42</text>
<text x="64.7" y="59.4">10</text>
<text x="65.3" y="54.4">8</text>
<text x="65.3" y="56.9">9</text>
<text x="107.9" y="54.4">41 IO1</text>
<text x="107.9" y="59.4">39</text>
<text x="107.9" y="54.4">41</text>
<text x="107.9" y="56.9">40</text>
<text x="231.7" y="58.2">1</text>
<text x="64.7" y="62">11</text>
<text x="64.7" y="64.5">12</text>
<text x="107.9" y="62">38</text>
<text x="107.9" y="64.5">37</text>
<text x="231.7" y="60.7">2</text>
<text x="231.7" y="63.2">3</text>
<text x="231.7" y="65.8">4</text>
<text x="64.7" y="67.1">13</text>
<text x="64.7" y="69.6">14</text>
<text x="107.9" y="67.1">36</text>
<text x="107.9" y="69.6">35</text>
<text x="64.7" y="72.1">15</text>
<text x="64.7" y="74.7">16</text>
<text x="64.7" y="77.2">17</text>
<text x="107.9" y="72.1">34</text>
<text x="107.9" y="74.7">33</text>
<text x="107.9" y="77.2">32</text>
<text x="64.7" y="79.8">18</text>
<text x="64.7" y="82.3">19</text>
<text x="107.9" y="79.8">31</text>
<text x="107.9" y="82.3">30</text>
<text x="64.7" y="84.8">20</text>
<text x="64.7" y="89.9">22</text>
<text x="64.7" y="87.4">21</text>
<text x="107.9" y="84.8">29</text>
<text x="107.9" y="87.4">28</text>
<text x="107.9" y="89.9">27</text>
<text x="64.7" y="92.5">23</text>
<text x="64.7" y="95">24</text>
<text x="107.9" y="92.5">26</text>
<text x="107.9" y="95">25</text>
<text x="189.8" y="101.3">1</text>
<text x="205" y="101.3">2</text>
<text x="189.8" y="111.5">3</text>
<text x="205" y="111.5">4</text>
<text x="108.5" y="115.3">1</text>
<text x="108.5" y="117.9">2</text>
<text x="141.5" y="115.3">8</text>
<text x="141.5" y="117.9">7</text>
<text x="108.5" y="120.4">3</text>
<text x="108.5" y="122.9">4</text>
<text x="141.5" y="120.4">6</text>
<text x="141.5" y="122.9">5</text>
<text x="57.1" y="129.3">4</text>
<text x="221.5" y="130.6">1</text>
<text x="236.8" y="130.6">2</text>
<text x="48.2" y="134.4">1</text>
<text x="57.1" y="134.4">3</text>
<text x="57.1" y="139.4">2</text>
<text x="221.5" y="140.7">3</text>
<text x="236.8" y="140.7">4</text>
<text x="57.1" y="157.2">4</text>
<text x="48.2" y="162.3">1</text>
<text x="57.1" y="162.3">3</text>
<text x="57.1" y="167.4">2</text>
</g>
<g font-size="1.8" fill="#725600">
<text x="33.2" y="40.2">WIFI_REF_INPUT</text>
<text x="54.3" y="47.9">CS7</text>
<text x="127.2" y="45.3">XTAL_CLK</text>
<text x="54.3" y="65.6">CS3</text>
<text x="54.3" y="60.6">CS5</text>
<text x="54.3" y="63.1">CS6</text>
<text x="54.3" y="70.7">CS0</text>
<text x="54.3" y="68.2">CS4</text>
<text x="54.3" y="75.8">CS2</text>
<text x="54.3" y="73.3">CS1</text>
</g>
<g font-size="1.8" fill="#0f0f0f">
<text x="202.4" y="40.3">IO3</text>
<text x="203.7" y="45.4">IO1</text>
<text x="229.2" y="42.9">6 D-</text>
<text x="229.2" y="45.5">5 D+</text>
<text x="62.1" y="56.8">EN 9</text>
<text x="215.4" y="60.6">D+</text>
<text x="223" y="63.2">D-</text>
<text x="62.1" y="77.1">G117</text>
<text x="116.8" y="74.6">SDI/SD1</text>
<text x="116.8" y="77.1">SDO/SD0</text>
<text x="62.1" y="79.7">R1</text>
<text x="116.8" y="79.7">SCK/CLK</text>
<text x="116.8" y="82.2">SCS/CMD</text>
<text x="62.1" y="87.3">G221</text>
<text x="62.1" y="84.7">B2</text>
<text x="116.8" y="87.3">SHD/SD2</text>
<text x="116.8" y="84.7">SWP/SD3</text>
<text x="58.9" y="92.4">GPIO0</text>
<text x="62.1" y="94.9">R2</text>
<text x="127" y="92.4">VDD_SDIO</text>
<text x="170.6" y="101.3">GPIO0</text>
<text x="92.4" y="115.2">SCS/CMD</text>
<text x="92.6" y="117.8">SDO/SD0</text>
<text x="149.9" y="115.2">VDD_SDIO</text>
<text x="149.9" y="117.8">SHD/SD2</text>
<text x="92.4" y="120.3">SWP/SD3</text>
<text x="149.9" y="122.8">SDI/SD1</text>
<text x="149.9" y="120.3">SCK/CLK</text>
<text x="76.2" y="129.2">B1</text>
<text x="208.1" y="130.5">EN</text>
<text x="76.2" y="134.3">G1</text>
<text x="76.2" y="139.4">R1</text>
<text x="76.2" y="157.1">B2</text>
<text x="76.2" y="167.3">R2</text>
<text x="76.2" y="162.2">G2</text>
</g>
<g font-size="1.1" fill="#006464">
<text x="62.2" y="33.6">100nF</text>
<text x="25.3" y="46.3">100nF</text>
<text x="38" y="46.3">1uF</text>
<text x="49.5" y="46.3">100nF</text>
<text x="149.8" y="46.3">1uF</text>
<text x="165" y="46.3">100pF</text>
<text x="129.5" y="61.6">100nF</text>
<text x="55.8" y="87">100nF</text>
<text x="119.3" y="97.1">1uF</text>
<text x="217.1" y="136.5">100nF</text>
</g>
<g font-size="1.1" fill="#840084">
<text x="62.2" y="36.2">50V</text>
<text x="25.3" y="48.9">50V</text>
<text x="38" y="48.9">50V</text>
<text x="49.5" y="48.9">50V</text>
<text x="149.8" y="48.9">50V</text>
<text x="165" y="48.9">50V</text>
<text x="129.5" y="64.1">50V</text>
<text x="55.8" y="89.5">50V</text>
<text x="119.3" y="99.7">50V</text>
<text x="217.1" y="139.1">50V</text>
</g>
</svg>
